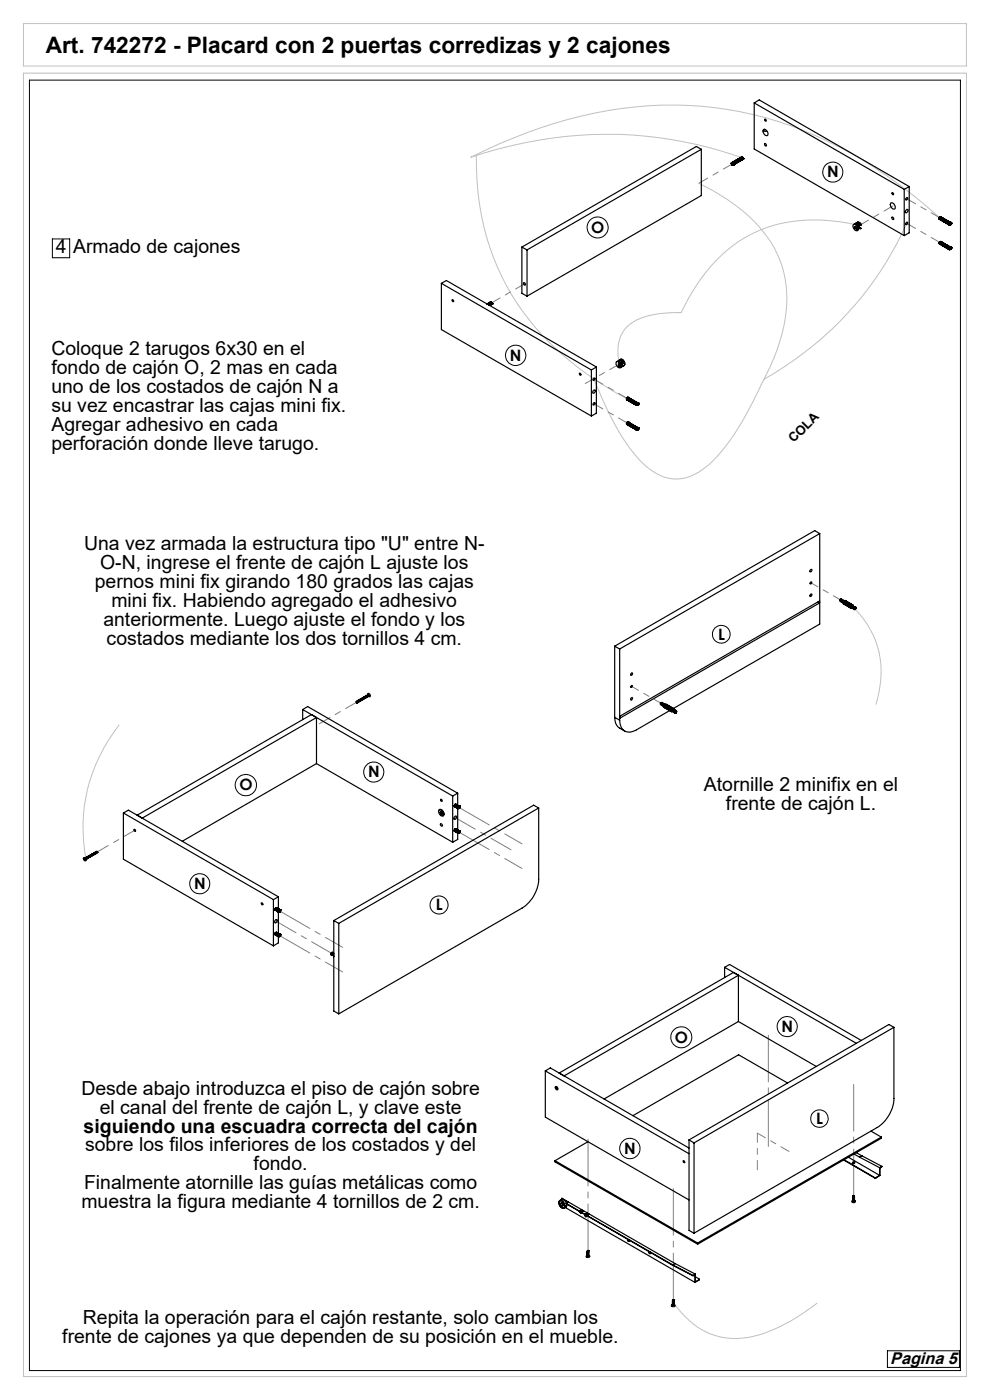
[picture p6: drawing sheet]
<svg xmlns="http://www.w3.org/2000/svg" width="210mm" height="297mm" viewBox="0 0 210 297" stroke-linecap="round" stroke-linejoin="round" font-family="sans-serif">
<path d="M5 15.5h200v276.5h-200zM5 5h200v9h-200zM101 33a53.2 53.2 0 0 0 14.2 38.3 70.9 70.9 0 0 0 19.8 14.4M148.2 38.9a37 37 0 0 1 15.4 12.6 23.9 23.9 0 0 1 2.2 19.5 55.7 55.7 0 0 1-5.1 12.3 54.8 54.8 0 0 1-9.3 14.3 11.6 11.6 0 0 1-8.2 4 11.5 11.5 0 0 1-7.9-4.4 51 51 0 0 1-8.5-14.8l-.8-1.9M157.6 33.5a86 86 0 0 0-57.8-.1 98.8 98.8 0 0 1 37.9-11 77.2 77.2 0 0 1 48 13.3l4.6 3.1a108.3 108.3 0 0 1 9.1 7.4M182.3 47.8a34.7 34.7 0 0 0-20.8 .9 29.7 29.7 0 0 0-14.1 12.4l-2.9 5.2a19.3 19.3 0 0 0-10.2 2 7 7 0 0 0-3.2 7.4l.2 1M192.3 47.4a71.2 71.2 0 0 1-30.2 33.1M181.3 129.1a19 19 0 0 1 4.9 18.9l-.4 1.5M25.3 153.7a35 35 0 0 0-7.1 28.8M142.9 276.4a15.9 15.9 0 0 0 12.3 7.5 22.9 22.9 0 0 0 12.3-3.5l2.9-1.8 3-2.2" fill="none" stroke="#c0c0c0" stroke-width=".21"/>
<g fill="none" stroke="#000" stroke-width=".21">
<path d="M6.2 17h197.5v273.8h-197.5zM11.1 50.7h3.7v4h-3.7zM188.2 286.6h15.3v3.5h-15.3z"/>
<circle cx="176.7" cy="36.5" r="2.12"/>
<circle cx="126.8" cy="48.3" r="2.23"/>
<circle cx="109.4" cy="75.4" r="2.15"/>
<circle cx="153" cy="134.6" r="1.88"/>
<circle cx="52.2" cy="166.6" r="2.26"/>
<circle cx="79.3" cy="163.8" r="2.13"/>
<circle cx="42.4" cy="187.5" r="2.13"/>
<circle cx="93.1" cy="192" r="1.91"/>
<circle cx="167" cy="217.8" r="2.13"/>
<circle cx="144.5" cy="220.1" r="2.23"/>
<circle cx="173.8" cy="237.3" r="1.85"/>
<circle cx="133.6" cy="243.6" r="2.17"/>
</g>
<path d="M155.3 34.8l-7.1 4.1M189.4 43.7l-7.1 4.1M192.3 42.2l7.1 4M199.4 51.5l-7.1-4.1M111.3 60.2l-7.1 4.1M124.1 81.4l7.1-4.1M126 80.4l7.1 4.1M133.1 89.7l-7.1-4" fill="none" stroke="#808080" stroke-width=".21" stroke-dasharray="15.2 1.3 1.3 1.3" stroke-dashoffset="13.1"/>
<path d="M178.3 127.2l-6.3-3.6M134 145.6l6.2 3.6" fill="none" stroke="#808080" stroke-width=".21" stroke-dasharray="15.2 1.3 1.3 1.3" stroke-dashoffset="13.6"/>
<path d="M97.3 171.3l13.4 7.7M97.3 176.5l13.4 7.7M59.2 198.4l13.5 7.8M59.2 193.2l13.5 7.8" fill="none" stroke="#808080" stroke-width=".21" stroke-dasharray="15.2 1.3 1.3 1.3" stroke-dashoffset="7.8"/>
<path d="M96.6 173.5l11.8 6.8M70.3 202.2l-11.8-6.8" fill="none" stroke="#808080" stroke-width=".21" stroke-dasharray="15.2 1.3 1.3 1.3" stroke-dashoffset="10.3"/>
<path d="M75.6 149l-7.9 4.6M28.6 176.1l-7.9 4.6" fill="none" stroke="#808080" stroke-width=".21" stroke-dasharray="15.2 1.3 1.3 1.3" stroke-dashoffset="12.6"/>
<path d="M163 243.2v-23.6M181.1 253.7v-23.6M124.7 265.3v-23.6M142.8 275.7v-23.6" fill="none" stroke="#808080" stroke-width=".21" stroke-dasharray="15.2 1.3 1.3 1.3" stroke-dashoffset="5.3"/>
<path d="M160.7 240.4v7.7M167.4 244.3l-6.7-3.9" fill="none" stroke="#808080" stroke-width=".21" stroke-dasharray="15.2 1.3 1.3 1.3" stroke-dashoffset="13.3"/>
<g fill="none" stroke="#000" stroke-width=".25">
<path d="M148.8 31.7l-37 21.3M148.8 31.7v9.8l-37 21.3M148.8 31.7l-1.1-.6-37 21.3M155.1 34.6h.1M155.2 34.6l.2 .1v.3zM155.2 34.6v.1M155.2 34.6h.1M155.2 34.7h.1M155.2 34.8h.1M155.2 34.5h.1M155.2 34.9h.1M155.2 34.5v.1"/>
<path d="M155.3 34.5h.1M155.3 35h.1M155.3 34.5l.2 .2M155.3 35h.2M155.3 35l.1 .1M155.4 34.6h.1M155.4 35h.1M155.4 34.6l.1 .2M155.4 35l.1 .1M155.5 34.7h.1M155.5 35h.1M155.5 34.8h.1"/>
<path d="M155.5 35v.1M155.5 34.9h.1M155.5 34.9v.1M155.5 34.8v.1M157.2 33.3h.1M157.2 33.3l-2 1.2M157.3 33.3h.1M157.4 33.4h.1M157.4 33.4l-2.1 1.1M157.4 33.4l-2.2 1.1M157.4 33.4l.1 .1M157.4 33.4l-2 1.2"/>
<path d="M157.4 33.4l.2 .1M157.5 33.4h.1M157.5 33.4v.1M157.5 33.4l-2.1 1.2M157.5 33.5h.1M157.5 33.5l-2 1.2M157.5 33.5l-2.1 1.1M157.6 33.5v.1M157.6 33.6h.1M157.6 33.5l-2.1 1.2M157.6 33.8l-2.1 1.2M157.6 33.6l-2.1 1.2"/>
<path d="M157.6 33.7h.1M157.6 33.7l-2.1 1.2M157.6 33.8h.1M157.6 33.6v.2M160 21.8l31.8 18.4M160 21.8l1-.6 31.9 18.4M160 21.8v9.8l31.8 18.4M162 27.5a.79 .79 0 0 1 .8 .4 .79 .79 0 0 1-.1 .9l-.5-.2a.9 .9 0 0 1-.2-1.1zM162.2 27.4a.26 .26 0 0 0 0 .5 .26 .26 0 0 0 .4-.2M162.2 30.5a.27 .27 0 0 1 .3 .1 .27 .27 0 0 1-.1 .4l-.2-.2zM162.2 25.3a.21 .21 0 0 1 .3 .1 .21 .21 0 0 1-.1 .3zM192.9 39.6l-1.1 .6"/>
<path d="M192.9 39.6v9.8l-1.1 .6M110.7 52.4v9.8l1.1 .6M110.7 52.4l1.1 .6M111.1 60a.3 .3 0 0 1 .3 .2 .3 .3 0 0 1-.1 .3l-.2-.3zM111.8 53v9.8M181 47.7a.81 .81 0 0 1 .8 .3 .81 .81 0 0 1 0 .9 .94 .94 0 0 1-.8-1.2zM181.3 48.2l.1 .1M181.3 47.6l.4-.2-.6 .2M181.3 48.2l.3 .2h-.1M181.3 48.2h.1M181.4 47.4a.63 .63 0 0 1 1 .5l-.2 .1M181.4 48.2l-.1-.1v.1"/>
<path d="M181.4 48.2v-.2l.1 .3M181.4 48.3v.2M181.4 48.3l.1 .1M181.5 48.4h.1M181.5 48l-.1 .2M181.5 48.4l-.1 .1M181.5 48.4v.1h-.1M181.7 47.3a.53 .53 0 0 1 .6-.1 .53 .53 0 0 1 .3 .5M181.8 47.5l.4 .5M181.8 47.5l-.3 .1a.81 .81 0 0 1 .4 1.3M181.8 48.3l.2 .3h-.2zM181.8 47.5v.2l.4 .3"/>
<path d="M181.8 48.3v.2M181.8 48.5h.2M181.8 48.5v.1M181.8 47.2a.55 .55 0 0 1 .8 .5M181.9 47.8v.2M182.2 48l-.2 .1M182.2 48.5h.4M182.2 48.5h-.1M182.2 47.7v-.2l.4 .2M182.2 48.3v.2M182.2 48.3l.4 .2M182.3 48.2l.4 .2-.1 .1"/>
<path d="M182.3 47.6v.2M182.3 47.9v.3M182.3 48.2l-.1 .1M188.9 43.1a.82 .82 0 0 1 .9 .4 .82 .82 0 0 1-.1 .9 .99 .99 0 0 1-.8-1.3zM189.2 46.1l.1-.1a.27 .27 0 0 1 .3 .3 .27 .27 0 0 1-.2 .3l-.2-.2zM189.2 40.9l.1-.1a.23 .23 0 0 1 .2 .2 .23 .23 0 0 1-.1 .3zM191.8 40.2v9.8M192.2 47.2l.2-.1a.26 .26 0 0 1 .1 .4 .26 .26 0 0 1-.4 .1zM192.2 42l.2-.1a.26 .26 0 0 1 .1 .4 .26 .26 0 0 1-.4 .1zM192.2 44.6a.21 .21 0 0 1 .3-.1 .21 .21 0 0 1 .1 .3 .33 .33 0 0 1-.2 .3 .33 .33 0 0 1-.3-.1zM199.2 46.4h.1M199.2 51.6h.1"/>
<path d="M199.2 46.3l2.1 1.2M199.2 46.4l2.1 1.2M199.2 51.5l2.1 1.3M199.2 51.5h.1M199.2 51.6l2.1 1.2M199.2 51.6l2.1 1.3M199.2 46.2h.1M199.2 46.3h.1M199.2 46.3v.1M199.2 46.5h.1M199.2 46.2v.1M199.2 51.5v.1"/>
<path d="M199.2 51.6v.1M199.2 51.7h.1M199.2 46.2l2.1 1.3M199.2 46.2l2.1 1.2M199.2 46.3l2.1 1.1M199.2 46.4l2.1 1.3M199.2 46.5l2.1 1.2M199.2 51.5l2.1 1.1M199.2 51.5l2.1 1.2M199.2 51.7l2.1 1.1M199.3 46.2h.1M199.3 46.2h-.1"/>
<path d="M199.3 46.5h.1M199.3 46.1v.1M199.3 51.4h.1M199.3 51.4l-.1 .1M199.3 51.7h.1M199.3 46.2l2 1.2M199.3 46.1l2.1 1.2M199.3 46.1h.1M199.3 46.2l-.1 .1M199.3 46.5l2 1.2M199.3 51.4l2.1 1.2M199.3 51.7l2 1.2"/>
<path d="M199.3 46.2l2.1 1.1M199.3 51.4l2.1 1.1M199.4 46.1h.1M199.4 46.1h-.1M199.4 51.3h.1M199.4 51.3l-.1 .1M199.4 46.1l2 1.2M199.4 51.3l2 1.2M199.4 51.3l2.1 1.2M199.4 46.1l2.1 1.1M199.4 51.3l2.1 1.1M199.5 46h.1"/>
<path d="M199.5 51.3h.1M199.5 46l2 1.2M199.5 51.3l2 1.2M199.5 46l2.1 1.2M199.5 51.3l2.1 1.1M199.6 51.3h.1M199.6 46l2 1.2M199.6 46h.1M199.6 51.3l2 1.1M201.3 47.7h.1M201.3 47.6h.1M201.3 52.8h.1"/>
<path d="M201.3 47.5h.1M201.3 47.4v.1M201.3 47.4h.1M201.3 52.9h.1M201.3 52.7h.1M201.3 47.5v.1M201.3 47.6v.1M201.3 52.7v.2M201.3 52.8v.1M201.3 52.6v.1M201.3 52.6h.1M201.4 47.7h.1"/>
<path d="M201.4 47.3l-.1 .1M201.4 47.3h.1M201.4 52.9h.1M201.4 52.6h-.1M201.4 52.6h.1M201.4 52.5v.1M201.4 52.5h.1M201.4 47.2h.1M201.4 47.3l.3 .1-.3 .3zM201.5 52.9h.1M201.5 47.2h.1M201.5 52.5h.1"/>
<path d="M201.5 52.5h-.1M201.5 47.7h.1M201.5 47.2l-.1 .1M201.5 47.7h-.1M201.5 52.4h.1M201.5 52.4v.1M201.6 47.6h.1M201.6 52.8h.1M201.6 47.2h.1M201.6 52.4v.1M201.6 52.5h.1M201.6 52.4h.1"/>
<path d="M201.6 47.2v.1M201.6 47.3h.1M201.6 47.5h.1M201.6 52.7h.1M201.7 47.3h.1M201.7 47.4h.1M201.7 52.6h.1M201.7 52.5h.1M201.7 47.3v.1M201.7 52.5v.1M93.6 60.1l1.1-.6 31.8 18.4M93.6 60.1l31.8 18.4"/>
<path d="M93.6 60.1v9.8l31.8 18.4M95.9 63.6l.3 .3-.1 .1-.2-.2zM104 64.1h.1M104 64.1l-.7 .4M104.1 64.1h.1M104.1 64.1l-.7 .4M104.1 64.1l-.8 .4M104.2 64.1v.1M104.2 64.2l-.7 .4M104.2 64.2h.1M104.2 64.1l-.8 .5M104.3 64.2h.1"/>
<path d="M104.3 64.3h.1M104.3 64.2v.1M104.3 64.2l-.7 .4M104.3 64.3l-.7 .4M104.3 64.6l-.4 .2M104.3 64.4h.1M104.3 64.5h.1M104.3 64.6h.1M104.3 64.3v.1M104.3 64.3l-.6 .4M104.3 64.3l.1 .1M104.3 64.4l-.5 .3 .6-.3"/>
<path d="M104.3 64.5l-.4 .3M104.4 64.4h.1M104.4 64.4l-.6 .3M104.4 64.4l-.6 .4M104.4 64.4l-.5 .4M122.9 79.2h.1a.21 .21 0 0 1 .2 .1 .21 .21 0 0 1-.2 .3zM125.4 78.5v9.8M126.5 77.9l-1.1 .6M126.5 77.9v9.8l-1.1 .6M131.3 77.5l.4 .3 .3-.1M131.3 77.7h-.1M131.3 77.7l.4 .2"/>
<path d="M131.5 76.3h.4l-.5 .1-.6 .3M131.6 77.1a.44 .44 0 0 0-.5-.4 .44 .44 0 0 0-.4 .4 .8 .8 0 0 0 .9 .9l-.4-.3M131.6 77.1l-.4-.2v.8M131.6 76.3a.8 .8 0 0 1 .8 .4 .8 .8 0 0 1-.1 .9M131.6 77.1h-.3v.6M131.6 77.5l.2-.1 .4 .2M131.6 77.1v.4M131.6 77.5l.4 .2M131.7 77.9l-.1 .1M131.7 77.9v.1M131.8 76.8a.25 .25 0 0 1 .2 .2 .25 .25 0 0 1-.2 .3zM132 76.3a.76 .76 0 0 1 .2 1.3l-.2-.1v-.2"/>
<path d="M132 76.3l-.7 .4 .4 .3-.1 .1M132 76.7l.2 .4-.3 .2M132 76.3v.4M132 76.7l-.2 .1M132.2 77.6l-.3 .2M132.2 77.6l-.2 .1M125.8 82.9l.2-.2a.32 .32 0 0 1 .2 .5 .32 .32 0 0 1-.5 .1zM125.9 80.3l.1-.1a.24 .24 0 0 1 .1 .3 .24 .24 0 0 1-.3 .1zM125.9 85.5l.1-.1a.24 .24 0 0 1 .1 .4 .24 .24 0 0 1-.3 0zM132.9 89.8h.1M132.9 89.9h.1M132.9 84.6h.1"/>
<path d="M132.9 84.7h.1M132.9 89.8l2 1.2M132.9 89.8l2.1 1.2M132.9 89.9l2 1.1M132.9 84.6v.1M132.9 89.8v.1M132.9 89.9l2.1 1.2M132.9 84.6l2 1.2M132.9 84.6l2.1 1.2M132.9 84.7l2 1.1M132.9 84.7l2.1 1.2M132.9 84.7l2 1.2"/>
<path d="M132.9 89.7h.1M132.9 90h.1M132.9 84.5h.1M132.9 84.8h.1M132.9 89.7l2.1 1.2M132.9 84.5v.1M132.9 89.7v.1M132.9 89.7l2.1 1.3M132.9 90l2.1 1.1M132.9 90l2.1 1.2M132.9 84.5l2.1 1.2M132.9 84.6l2.1 1.1"/>
<path d="M132.9 84.7l2.1 1.3M132.9 84.8l2.1 1.2M133 89.7h.1M133 84.5h.1M133 89.7l2 1.2M133 89.7l2 1.1M133 84.5l2 1.1M133 84.5l2 1.2M133 89.6v.1M133 84.4h.1M133 89.6l2.1 1.2M133 89.6h.1"/>
<path d="M133 84.4l2 1.2M133 84.4l2.1 1.2M133 84.4l2.1 1.1M133.1 89.6h.1M133.1 84.3h.1M133.1 89.6l-.1 .1M133.1 89.6l2 1.2M133.1 84.3l-.1 .2M133.1 84.3l-.1 .1M133.1 84.3l2 1.2M133.1 84.3l2.1 1.2M133.1 89.5v.1"/>
<path d="M133.1 89.5h.1M133.1 89.5l2.1 1.2M133.2 84.3l2 1.2M133.2 89.5l2.1 1.2M133.2 89.5h.1M133.2 84.3l2.1 1.2M133.2 84.3h.1M134.9 91h.1M134.9 91l.1 .1M135 91.2h.1M135 91.1h.1M135 91h.1"/>
<path d="M135 90.9h.1M135 86h.1M135 85.9h.1M135 85.8v.1M135 85.8h.1M135 85.7h.1M135 91.2h.2M135 85.7v.1M135 85.9v.1M135 90.9v.3M135 91.1l-.1 .1M135 85.8h-.1"/>
<path d="M135 85.9h-.1M135 90.8h.1M135 90.8v.1M135 85.6h.1M135 85.6v.1M135.1 91.2h.1M135.1 90.8h.1M135.1 86h.1M135.1 85.6h.1M135.1 90.8l-.1 .1M135.1 91.2v.1M135.1 90.9h.3a.2 .2 0 0 1-.1 .3 .2 .2 0 0 1-.3-.1z"/>
<path d="M135.1 85.5v.1M135.1 85.5h.1M135.1 85.6l.2-.1 .1 .2-.3 .3zM135.1 90.7h.1M135.2 90.7h.1M135.2 90.7l-.1 .1M135.2 91.2h-.1M135.2 90.7l.1 .1M135.2 85.5h.1M135.2 91.2h.1M135.2 85.9h.1M135.2 91.1v.1"/>
<path d="M135.3 90.7h.1M135.3 85.5h.1M135.3 90.7v.1M135.3 91.1h.1M135.3 91h.1M135.3 85.9h.1M135.3 85.8h.1M135.3 90.8h.1M135.3 85.6h.1M135.3 85.5v.1M135.3 90.9h.1M135.4 90.8v.1"/>
<path d="M135.4 90.8h.1M135.4 90.9h.1M135.4 85.6h.1M135.4 85.7h.1M135.4 85.6l-.1 .1M135.4 90.8h-.1M173.9 113.2l-42.5 24.5M173.9 113.2v19.2l-31 17.9M173.9 113.2l-1.1-.6-42.4 24.5M130.4 137.1l1 .6M130.4 137.1v15.1M131.4 137.7v15.1"/>
<path d="M172 120.8h.1a.25 .25 0 0 1 .1 .4 .25 .25 0 0 1-.4 0zM172 126h.1a.25 .25 0 0 1 .1 .4 .25 .25 0 0 1-.4 0zM173.5 127.7l.3 .2M173.8 127.9l-42.3 24.5M173.8 127.9v-.4l-42.3 24.4M178.3 127.1l-.2 .2 .1 .2M178.3 127.6h.1M178.5 127.2l-.2 .1v.3M178.5 127.2v-.1a.28 .28 0 0 0-.3 .2 .28 .28 0 0 0 .2 .3M178.5 127.7v-.3l.2-.2a.28 .28 0 0 0-.3 .2 .28 .28 0 0 0 .1 .3M178.8 127.8h.1M178.9 127.4v-.1a.25 .25 0 0 0-.3 .2 .25 .25 0 0 0 .2 .3"/>
<path d="M179 127.5l-.3-.1-.1 .3 .2 .1M179.1 128.1v-.2l1.2 .6v.4M179.1 127.9v.2M179.1 128.1l1.2 .7M179.2 127.6l.3-.1 1.2 .7-.3 .2-1.2-.7zM179.4 127.6l-.2 .1M179.4 127.6l1.2 .7M179.5 127.5l-.1 .1M180.9 128.9l-.4 .1M180.9 128.3l.1 .4M180.9 128.3l-1.8-.9a.47 .47 0 0 0-.2 .7l1.6 .9M180.9 128.3a.46 .46 0 0 0-.4 .7"/>
<path d="M181 128.7v-.2a.23 .23 0 0 0-.4 .2 .23 .23 0 0 0 .2 .3v-.1M181.1 128.8l-.4-.2v.3l.3 .1M181.3 129.1h.1M181.4 128.7l-.4 .1v.4M181.4 129h.2l-.2 .3zM181.4 128.7l-.4 .2v.3M181.4 128.7l.1 .1M181.4 129v.3M181.4 129h.1M181.4 129.2h.1M181.4 129.1h.1M181.4 129.2v.1"/>
<path d="M181.5 128.8v.4l-.3 .1M181.5 128.8l-.3 .2v.3l-.2-.1M181.5 129h.1M181.5 129l-.2 .1M181.5 129l-.1 .1M64.2 150.5l31.8 18.4M64.2 150.5l1.1-.6 31.8 18.4M64.2 150.5v2.2M67.1 152.2v9.8M75.7 149.1h.1M75.7 149v.1M75.7 149l.1 .1"/>
<path d="M75.8 149h.1v-.1l-.3-.1v.1h.2l-.1 .1M75.8 148.8l.1 .1M75.8 148.7l.3 .3-.1-.3-.3 .1M75.8 148.7h.4v.2l-.2-.2M75.9 148.7l.2 .2M76 148.6h.2l.1 .2-.2-.2M76.1 148.6l.1 .2M76.2 148.6l.1 .1M76.3 148.5l.2 .2-.1-.2h-.3M76.3 148.4h.3v.3l-.2-.3M76.3 148.4l.2 .2M76.4 148.3h.3v.3l-.1-.3"/>
<path d="M76.5 148.4l.1 .2M76.6 148.3l.2 .1M76.8 148.2l.1 .2M76.8 148.4h.1M76.8 148.2l.2 .2-.1-.3a.19 .19 0 0 0-.2 .2 .19 .19 0 0 0 .2 .2l-.1-.3-.2 .1M76.8 148.1h.3l.1 .2-.2-.2M76.9 148.1l.1 .2M77 148.1l.2 .1M77.1 148l.2 .3-.1-.3h-.2M77.2 148l.1 .1M77.2 148.2h.1M77.3 147.9l.1 .3-.1-.4-.2 .2"/>
<path d="M77.3 147.8h.2l.1 .3-.2-.3M77.3 147.9l.2 .2M77.5 147.8l.1 .2M77.5 147.7l.2 .3-.1-.3-.2 .1M77.6 147.7l.2 .2M77.6 148h.1M77.7 147.7l.2 .2-.1-.2h-.3M77.7 147.6h.2l.1 .2-.2-.2M77.8 147.6l.1 .2M77.9 147.6l.2 .1M78 147.5l.1 .3v-.3h-.3M78 147.5h.2v.1"/>
<path d="M78 147.1a.37 .37 0 0 1 .5 .2 .37 .37 0 0 1-.1 .5l-.2-.1v-.3l-.2 .1zM78 147.7h.1M78.2 147.6h.1M130.4 152.2a2.51 2.51 0 0 0 1 2.3l1.1 .6M130.4 152.2l1 .6M133.9 148.1l.3-.1a.26 .26 0 0 1-.1 .4 .26 .26 0 0 1-.3 0zM133.9 142.9l.1-.2a.28 .28 0 0 1 .1 .4 .28 .28 0 0 1-.3 .1zM134 145.4a.19 .19 0 0 1 .1 .3 .19 .19 0 0 1-.3 0zM140.3 149.5l-.1-.2 .3-.3a.3 .3 0 0 0-.3 .3 .3 .3 0 0 0 .1 .3M140.3 149a.21 .21 0 0 0-.2 .2 .21 .21 0 0 0 .1 .2M140.3 149.5h.1M140.5 149.6l-.1-.2 .3-.2a.28 .28 0 0 0-.3 .2 .28 .28 0 0 0 .1 .3"/>
<path d="M140.8 149.8h.1M140.8 149.4v-.1a.27 .27 0 0 0-.3 .2 .27 .27 0 0 0 .3 .3M141 149.4l-.3-.1-.1 .3 .2 .2M141 149.8l1.2 .7v.3l-1.2-.7zM141.1 149.9v.2M141.1 150.1l1.1 .6M141.1 150.1h-.1M141.4 149.6v-.1l-.3 .1 1.2 .8 .3-.2M141.4 149.6l-.2 .1M141.4 149.6l1.1 .6M142.1 150.7l-7.1 4.1a2.09 2.09 0 0 1-3.4-1l-.2-1M142.9 150.3a.35 .35 0 0 0-.5 .3 .35 .35 0 0 0 .3 .4l.1-.1"/>
<path d="M142.9 150.3v.2a.23 .23 0 0 0-.3 .1 .23 .23 0 0 0 .1 .3h.1M142.9 150.3l-1.6-.9a.49 .49 0 0 0-.5 .7l1.7 .9M143 151.2l.2 .1M143.1 150.7l-.4-.1-.1 .2 .3 .2M143.2 151.3h.2M143.3 151l.2-.1-.1 .3zM143.3 150.7l-.4 .2 .1 .3M143.3 150.7a.34 .34 0 0 0-.3 .1 .34 .34 0 0 0 0 .4M143.3 150.7h.1M143.3 151.1h.1M143.3 151l.1 .1M143.3 151.1l.1-.2v.3"/>
<path d="M143.3 151.1l.1 .1M143.3 151.2h.1M143.4 151h.1M143.4 150.7l.1 .3-.1 .3M143.4 150.7l-.2 .2v.4M143.5 151l-.1 .1M26.2 172.5l1-.6 31.9 18.3M26.2 172.5l31.8 18.3M26.2 172.5v9.8l31.8 18.4M29.1 172.9l37-21.3 1 .6-36.9 21.4zM67.1 162l28.9 16.7M67.1 162l-28.4 16.5"/>
<path d="M93.1 171.8a.79 .79 0 0 1 .8 .4 .79 .79 0 0 1 0 .9 .9 .9 0 0 1-.8-1.3zM93.2 171.7l.4 .1M93.2 171.7a.89 .89 0 0 1 .8 1.3M93.2 171.7v.1M93.4 172.4l.1 .1M93.4 174.8h.2a.25 .25 0 0 1 .2 .2 .25 .25 0 0 1-.1 .3zM93.5 172.3l.1 .1M93.5 172.3h.1M93.5 172.3l-.1 .1M93.5 172.3v-.1l.3 .3v.1h-.3M93.5 172.3h-.1v.1M93.5 172.5v.1"/>
<path d="M93.6 172.4v.2M93.6 172.2l-.1 .1M93.6 172.4l-.1 .1M93.6 171.8a.86 .86 0 0 1 .4 1.2M93.8 172.5l-.3 .1M94 173l-.1 .1M94.1 172.7l-.3-.2v.3M94.1 172.7l-.3 .1M96 168.9v9.8M96.3 176.2l.8 .5M96.3 171l.1 .1M96.3 171l.7 .3"/>
<path d="M96.3 171l.7 .4M96.3 176.2l.7 .5M96.4 170.8l.7 .4M96.4 171.1l.7 .4M96.4 176.1l.6 .4M96.4 176.1l.7 .4M96.4 176l.7 .4M96.4 173.2l.2-.1a.36 .36 0 0 1 .2 .5 .36 .36 0 0 1-.5 .1zM96.4 170.7l.7 .4M96.5 170.7l.7 .4M96.5 170.6l.7 .4M96.5 175.9l.7 .4"/>
<path d="M96.5 175.9l.7 .3M96.6 175.9l.7 .3M96.6 175.8l.7 .4M96.7 175.8l.6 .4M96.7 175.8l.7 .4M96.7 175.8l-.3 .1-.1 .3M96.7 170.6h-.2l-.2 .4M97 171.4h.1M97 171.3v.1M97 171.3h.1M97 171.2v.1M97 171.2h.1"/>
<path d="M97 176.7h.1M97 176.6h.1M97 176.5v.1M97 176.5h.1M97 171.4h.3M97 171.4l.1 .1M97 176.6v.1M97 171.2l-.6-.4 .6 .5M97 171.3l-.7-.4 .7 .4M97 171.4l-.7-.4 .7 .4M97 176.6l-.7-.4 .7 .4M97.1 171.5h.1"/>
<path d="M97.1 171.2h.1M97.1 176.7h.1M97.1 176.4v.1M97.1 176.4h.1M97.1 168.3v2.5M97.1 171.5v4.5M97.1 176.7v1.4l-1.1 .6M97.1 176.5h-.1M97.1 168.3l-1.1 .6M97.1 171.1h.1M97.1 171.1v.1M97.2 171.5h.1"/>
<path d="M97.2 171.1h-.1M97.2 171.1h.1M97.2 176.7h.1M97.2 176.3l-.1 .1M97.2 176.3h.1M97.2 171.1l-.8-.4 .8 .4M97.2 171v.1M97.2 176.3l-.8-.4 .8 .4M97.2 171h.1M97.2 176.2v.1M97.2 176.2h.1M97.2 176.2h.2"/>
<path d="M97.3 171h.1M97.3 176.2h.1M97.3 176.7h.1M97.3 171.4h.1M97.3 176.7h-.1M97.3 171l-.7-.4 .7 .4M97.3 171l.1 .1M97.3 176.6v.1M97.4 171h.1M97.4 171.4h.1M97.4 176.2h.1M97.4 176.6h.1"/>
<path d="M97.4 171l-.7-.4 .7 .4M97.4 171.1h.1M97.4 171.3h.1M97.4 176.3h.1M97.4 176.5h.1M97.4 171v.2M97.4 176.2v.3M97.4 176.2h-.1M97.4 171.2h.1M97.4 176.4h.1M114.3 171.4v15.1a7.8 7.8 0 0 1-3.6 6.1l-38.8 22.5M114.3 171.4l-1.1-.6-42.4 24.5"/>
<path d="M114.3 171.4l-42.4 24.5M17.7 182a.37 .37 0 0 1 .5 .2 .37 .37 0 0 1-.2 .4l-.2-.2zM17.8 182.2h.2M17.8 182.2l.1 .1M17.9 182.2h.1M17.9 182.2h-.1M17.9 182.3v.2M18 182l.2 .3M18 182.3l.1 .1zM18 182.2l.1 .1M18 182.2l-.1-.1v.4M18 182.2l-.1 .1"/>
<path d="M18 182.4l-.1 .1M18.1 182l.2 .1-.1 .2M18.2 182l.1 .2M18.2 182.1v.1M18.2 182.2h.1M18.2 182.3v.2M18.3 182l.2 .2-.1-.3-.2 .1M18.3 181.9h.2l.1 .2-.2-.2M18.3 181.9l.2 .2M18.5 181.8h.2v.3l-.1-.3M18.5 181.9l.1 .1M18.6 181.8l.2 .1"/>
<path d="M18.7 181.7l.2 .3-.1-.3h-.2M18.7 181.6h.2l.1 .3-.2-.3M18.8 181.7l.1 .1M18.9 181.6l.2-.1 .1 .3-.2-.2M18.9 181.6l.1 .1M18.9 181.8v.1M19.1 181.5l.1 .2M19.1 181.5l.2 .2-.1-.3-.2 .1M19.2 181.4h.2l.1 .2-.2-.2v.2M19.3 181.3a.2 .2 0 0 1 .3 0 .2 .2 0 0 1 0 .3l-.2-.3M19.4 181.4l.1 .1M19.5 181.3l.1 .1"/>
<path d="M19.5 181.2l.3 .2a.18 .18 0 0 0-.1-.2 .18 .18 0 0 0-.3 .1M19.6 181.1h.2l.1 .3-.2-.3M19.6 181.2l.2 .2M19.7 181.1v-.1a.2 .2 0 0 1 .3 .1 .2 .2 0 0 1 0 .2l-.2-.2M19.8 181.1l.1 .2M19.9 181l.2 .1M20 181l.2 .2a.2 .2 0 0 0-.1-.2 .2 .2 0 0 0-.2 0M20 180.9h.2l.2 .2-.3-.2M20 181.2h.1M20.1 181l.1 .1M20.1 180.8a.18 .18 0 0 1 .3 0 .18 .18 0 0 1 0 .2l-.2-.2M20.2 180.9l.1 .1"/>
<path d="M20.2 181.1h.1M20.3 180.8l.1-.1 .2 .2-.2-.1M20.4 180.8l.1 .1M20.4 180.7l.2-.1 .2 .2-.3-.1M20.7 180.8l-.1 .1M55.4 191.6a.2 .2 0 0 1 .3 .1 .2 .2 0 0 1-.2 .2zM58 190.8v9.9M58.3 192.9l.7 .5M58.3 193l.7 .4M58.3 198.1l.7 .4M58.3 198.2l.7 .3M58.3 198.2l.7 .4"/>
<path d="M58.3 198.3l.7 .4M58.3 193.1l.7 .4M58.3 198l.7 .4M58.4 195.2a.23 .23 0 0 1 .3-.1 .23 .23 0 0 1 0 .4 .26 .26 0 0 1-.1 .3 .26 .26 0 0 1-.4-.2zM58.4 192.7l.7 .4M58.4 197.9l.7 .5M58.4 197.9l.7 .4M58.5 192.6l.6 .4M58.5 192.6l.7 .4M58.5 197.8l.7 .4M58.6 192.5l.7 .4M58.6 197.8l.7 .4"/>
<path d="M58.7 192.6l-.4 .2 .1 .3M58.7 197.8l-.4 .2 .1 .3M58.7 192.5l.6 .5M59 193.4h.1M59 193.3h.1M59 198.6h.1M59 198.5v.1M59 198.5h.1M59 193.3v.1M59 193.2h.1M59 193.2v.1M59 198.6l.1 .1"/>
<path d="M59 198.4v.1M59 198.4h.1M59 193.5h.2M59 198.6v.1M59 193.1h.1M59 193.2l-.7-.4 .7 .4M59 193.2l-.7-.3 .7 .4M59 198.7h.2M59 198.4l-.7-.4 .8 .4M59.1 193.1l-.1 .1M59.1 193.1h.1M59.1 198.3v.1"/>
<path d="M59.1 198.3h.1M59.1 190.2v2.6M59.1 193.4v4.6M59.1 198.7v1.3l-1.1 .7M59.1 193.1l-.8-.3 .7 .4M59.1 193.4l-.1 .1M59.1 190.2l-1.1 .6M59.1 193.5h.1M59.1 198.7h.1M59.1 193v.1M59.1 193l-.7-.4 .7 .4M59.1 193h.1"/>
<path d="M59.2 193.5h.1M59.2 193h.1M59.2 193.1v-.1a.17 .17 0 0 1 .1 .3 .17 .17 0 0 1-.2 0zM59.2 198.7h.1M59.2 198.2h.1M59.2 193l-.1 .1M59.2 198.2l-.1 .1M59.2 193.4h.1M59.2 193.4v.1M59.2 198.6h.1M59.2 198.6v.1M59.2 193l.2 .1"/>
<path d="M59.3 193h.1M59.3 193.4h.1M59.3 198.2h.1M59.3 198.6h.1M59.3 192.9v.1M59.3 193.3v.1M59.3 193.3h.1M59.3 198.5h.1M59.3 198.2l.1 .1M59.4 193h.1M59.4 193v.1M59.4 193.1h.1"/>
<path d="M59.4 193.2h.1M59.4 198.2h.1M59.4 198.2v.1M59.4 198.3h.1M59.4 198.5h.1M59.4 198.3v.1M59.4 198.4v.1M59.4 198.4h.1M70.8 195.3v19.2l1.1 .6M70.8 195.3l1.1 .6M71.9 195.9v19.2M70.2 202.6h.2"/>
<path d="M70.6 202h-.1a.34 .34 0 0 0-.3 .6M70.6 202l.1 .1-.4 .2 .1 .3M70.6 202l-.4 .3v.3M70.6 202.6h-.2M70.7 202.1l.1 .2M70.8 202.3h-.3l.1 .3M70.8 202.6v.4M70.8 202.3l-.3 .1 .2 .3M70.8 202.6v.3M153.7 205.2l1.1-.6 27.9 16.1M153.7 205.2v2.2M153.7 205.2l27.9 16.1"/>
<path d="M156.6 216.7l16.5 9.5M156.6 206.9v9.8M156.6 216.7l-28.5 16.4M189.6 217.9v15.1a7.8 7.8 0 0 1-3.5 6.2l-38.9 22.4M189.6 217.9l-42.4 24.6M189.6 217.9l-1-.6-42.4 24.5M115.7 227.2l1-.6 29.5 17M115.7 227.2v9.8l30.5 17.6M115.7 227.2l30.5 17.6M117.8 230.5a.37 .37 0 0 1 .5 .2 .37 .37 0 0 1-.2 .5l-.3-.3zM117.9 230.7a.21 .21 0 0 1 .3 .1 .21 .21 0 0 1-.1 .3zM118.1 230.9l.2 .1z"/>
<path d="M118.1 230.8l.2 .1M118.1 230.7l-.1-.1 .1 .5-.1-.2M118.1 230.8l-.2-.1 .1 .2M118.1 230.8l-.1 .1M118.6 227.6l37-21.3 1 .6-36.9 21.3zM167.1 229.8l-10.4-6-22.4 12.9M184.7 240l2.2 1.2M117.7 246.2l30.3 17.5M117.7 246.2v.3l30.3 17.4M118.6 254.8a.93 .93 0 0 1 1.3 .9 .49 .49 0 0 1-.3 .7 .49 .49 0 0 1-.6-.3 1.1 1.1 0 0 1-.4-1.3zM118.7 254.7l.4-.2a1 1 0 0 1 1.1 .8M118.7 254.8a.94 .94 0 0 1 .9 .5 .94 .94 0 0 1 0 1 1.02 1.02 0 0 1-.9-1.5z"/>
<path d="M118.8 254.8a1 1 0 0 0 .9 1.4M119 255.2a.37 .37 0 0 1 .5 .2 .37 .37 0 0 1-.1 .4M119 255.2a.31 .31 0 0 1 .4 .2 .31 .31 0 0 1-.2 .4l-.2-.4zM119.1 254.2v.3M119.1 254.2l1.4 .9-.4 .2M119.1 254.2l24.1 13.9M119.9 256.2l27.5 15.9M120.1 255.3l2.8 1.7 .2 .3 .2-.1M120.1 255.3l2.8 1.6M120.2 255.4l-.1 .6-.4 .3M122.9 256.9l.1 .1M123 257v.1"/>
<path d="M123 257.1l.3 .1M123.3 257.2h.1M123.3 256.7h.1M123.3 257.2l.8 .5M123.3 257.2l.8 .4M123.3 256.7l.5 .2M123.3 256.7l-.4 .2M123.4 256.7l-.4 .3M123.4 256.7l.1 .2M123.5 256.9l.1 .1M123.5 256.9l-.5 .2M123.8 256.9l-.5 .3"/>
<path d="M124.1 257.7l.2 .3h.2M124.1 257.6l.1 .1M124.1 257.7a.21 .21 0 0 0 0 .3 .21 .21 0 0 0 .3 0M124.1 257.7l.3 .4M124.2 257.7v.1M124.2 257.8l.4 .1M124.4 258h.1M124.5 257.9h.1M124.5 257.3l.1 .2M124.5 257.9v.1M124.5 257.3l.5 .3M124.5 257.3l-.4 .3"/>
<path d="M124.6 257.9l-.1 .1M124.6 257.9l18.1 10.6 4.3 2.1M124.6 257.9l18.1 10.5M124.6 257.5l-.4 .2M124.6 257.5l.1 .1M124.7 257.6l.1 .1M124.7 257.6l-.5 .2M124.7 242.2l-7 4M125 257.6l-.5 .2M125 257.6l-.4 .3M144.9 246.3l.3 .1v.3l-.2-.2zM146.2 241.8v19.2l1 .6"/>
<path d="M146.2 241.8l1 .7M147.2 242.5v19.1M179 246.1l6.6 3.8M179 246l6.6 3.8M180 245.5l6.6 3.8M180.8 246.6h.5a.23 .23 0 0 1-.2 .2 .23 .23 0 0 1-.3-.2zM180.8 246.7h.5M180.9 254.7l-.2 .1a.35 .35 0 0 0 .4 .3 .35 .35 0 0 0 .3-.3l-.1-.1M181 253.7h.1M181 253.7l-.1 .1M181 254h.1l.1-.1 .1 .1-.4 .1v-.1h.3M181 253.6l.2 .1z"/>
<path d="M181 254.3h.1M181 253.7l.1 .2 .1-.2a.19 .19 0 0 1-.1 .3 .19 .19 0 0 1-.2-.1v-.1M181.2 244.8l1.2 .7M181.2 254.1h-.2M181.2 254.3h-.2M181.2 254.4l-.2 .1M181.2 254.1l-.1 .2-.2-.1h.3M181.2 254.2v.3l-.3-.1 .3-.1M181.2 254.4v.2h-.3l.3-.1a.18 .18 0 0 1 0 .3 .18 .18 0 0 1-.3 0l.3-.2M181.3 254.7l-.1 .1-.3-.1h.1M181.6 244.5l1.2 .7M182.4 245.5l4.2 2.2"/>
<path d="M182.8 245.2l-.4 .3M182.8 245.2l4.3 2.2M185.6 249.8h.2M185.6 249.9h.2M185.6 249.8v.1M185.8 249.8v.1M186.6 249.3l-.8 .5M186.6 247.7v1.6M186.9 241.2l-38.9 22.5M186.9 241.2v.3l-38.9 22.4M187.1 247.4l-.5 .3M187.1 247.4l-.4 .4v1.6l-.9 .5"/>
<path d="M124.4 266.4l.1-.1 .1 .1a.17 .17 0 0 0 .2 .1 .17 .17 0 0 0 0-.2l.3 .1a.37 .37 0 0 1-.4 .4 .37 .37 0 0 1-.3-.4zM124.6 265.3h.2zM124.6 265.3v.1M124.8 265.3h.1M124.8 265.3l-.2 .1M124.8 265.5h-.2M124.8 265.6l-.2 .1M124.8 265.8h-.2M124.8 266h-.2M124.8 266.1l-.2 .1M124.8 266.3h-.2M124.8 265.3l-.1 .2h-.2l.1-.1"/>
<path d="M124.9 265.5l-.1 .1h-.3h.3M124.9 265.6l-.1 .2h-.3l.3-.1M124.9 265.8l-.1 .2h-.3l.1-.2 .2 .1M124.9 266l-.1 .2-.3-.1h.3M124.9 266.1l-.1 .2h-.3l.3-.1M133.4 263v.3a.24 .24 0 0 1-.3-.1 .24 .24 0 0 1 .1-.3l.2 .4M137.9 265.6l.1 .3a.24 .24 0 0 1-.3-.1 .24 .24 0 0 1 0-.3l.2 .5M142.5 276.9l.1-.1 .1 .1h.3l-.1-.1h.2a.26 .26 0 0 1 0 .4 .26 .26 0 0 1-.4 0l-.2-.1zM142.7 275.8h.2M142.7 276.6h.2M142.7 275.7l.2 .1zM142.7 268.4l4.3 2.2"/>
<path d="M142.9 275.7a.18 .18 0 0 1 0 .3 .18 .18 0 0 1-.3-.1l.1-.1M142.9 275.8h.1M142.9 275.9l-.2 .1M142.9 276.1l-.2 .1M142.9 276.3h-.2M142.9 276.4l-.2 .1M142.9 276.8l-.1 .1-.1-.1M143 275.9v.1l-.4 .1 .3-.1M143 276.1l-.1 .2h-.3l.3-.1M143 276.2v.2h-.4h.3M143 276.4v.1l-.2 .1h-.2l.3-.1M143 276.5l-.1 .3h-.3l.3-.1"/>
<path d="M143.2 268.1l-.5 .3M143.2 268.1l4.3 2.2M147 270.6l.4-.2v1.7M147 270.6h.1M147.5 270.3l-.5 .3M147.5 270.3v1.6l.8-.4M147.5 270.9l.8 .4v.2l-.9 .6M148 263.7v.2"/>
<circle cx="201.6" cy="52.7" r=".18"/>
<circle cx="172" cy="123.6" r=".23"/>
<circle cx="75.6" cy="149" r=".09"/>
<circle cx="28.6" cy="176.1" r=".23"/>
<circle cx="93.6" cy="169.8" r=".2"/>
<circle cx="97.3" cy="176.5" r=".18"/>
<circle cx="97.3" cy="171.3" r=".18"/>
<circle cx="59.2" cy="198.5" r=".18"/>
</g>
<text font-size="4.8" x="9.7" y="11.3">Art. 742272 - Placard con 2 puertas corredizas y 2 cajones</text>
<g font-size="4.1">
<text x="11.8" y="53.7">4</text>
<text x="15.5" y="53.7">Armado de cajones</text>
<text x="10.9" y="75.4">Coloque 2 tarugos 6x30 en el</text>
<text x="10.9" y="79.4">fondo de cajón O, 2 mas en cada</text>
<text x="10.9" y="83.4">uno de los costados de cajón N a</text>
<text x="10.9" y="87.4">su vez encastrar las cajas mini fix.</text>
<text x="10.9" y="91.4">Agregar adhesivo en cada</text>
<text x="10.9" y="95.4">perforación donde lleve tarugo.</text>
<text x="17.8" y="116.8">Una vez armada la estructura tipo &quot;U&quot; entre N-</text>
<text x="20.1" y="124.8">pernos mini fix girando 180 grados las cajas</text>
<text x="21.2" y="120.8">O-N, ingrese el frente de cajón L ajuste los</text>
<text x="23.6" y="128.8">mini fix. Habiendo agregado el adhesivo</text>
<text x="21.9" y="132.8">anteriormente. Luego ajuste el fondo y los</text>
<text x="22.6" y="136.8">costados mediante los dos tornillos 4 cm.</text>
<text x="149.3" y="167.7">Atornille 2 minifix en el</text>
<text x="154" y="171.7">frente de cajón L.</text>
<text x="17.3" y="232.3">Desde abajo introduzca el piso de cajón sobre</text>
<text x="21.1" y="236.3">el canal del frente de cajón L, y clave este</text>
<text x="17.7" y="240.3">siguiendo una escuadra correcta del cajón</text>
<text x="18.1" y="244.3">sobre los filos inferiores de los costados y del</text>
<text x="53.8" y="248.3">fondo.</text>
<text x="17.3" y="256.3">muestra la figura mediante 4 tornillos de 2 cm.</text>
<text x="17.8" y="252.3">Finalmente atornille las guías metálicas como</text>
<text x="17.6" y="280.9">Repita la operación para el cajón restante, solo cambian los</text>
<text x="13.2" y="284.9">frente de cajones ya que dependen de su posición en el mueble.</text>
</g>
<text font-size="3.6" x="188.8" y="289.3">Pagina 5</text>
<g font-size="3.3">
<text x="175.5" y="37.7">N</text>
<text x="125.4" y="49.4">O</text>
<text x="108.2" y="76.5">N</text>
<text x="152.3" y="135.7">L</text>
<text x="50.8" y="167.7">O</text>
<text x="78.1" y="164.9">N</text>
<text x="41.2" y="188.6">N</text>
<text x="92.5" y="193.1">L</text>
<text x="143.2" y="221.2">O</text>
<text x="165.8" y="218.9">N</text>
<text x="173.1" y="238.5">L</text>
<text x="132.4" y="244.8">N</text>
</g>
<text font-size="2.7" x="168.4" y="94.1" transform="rotate(-45 168.4 94.1)">COLA</text>
</svg>
